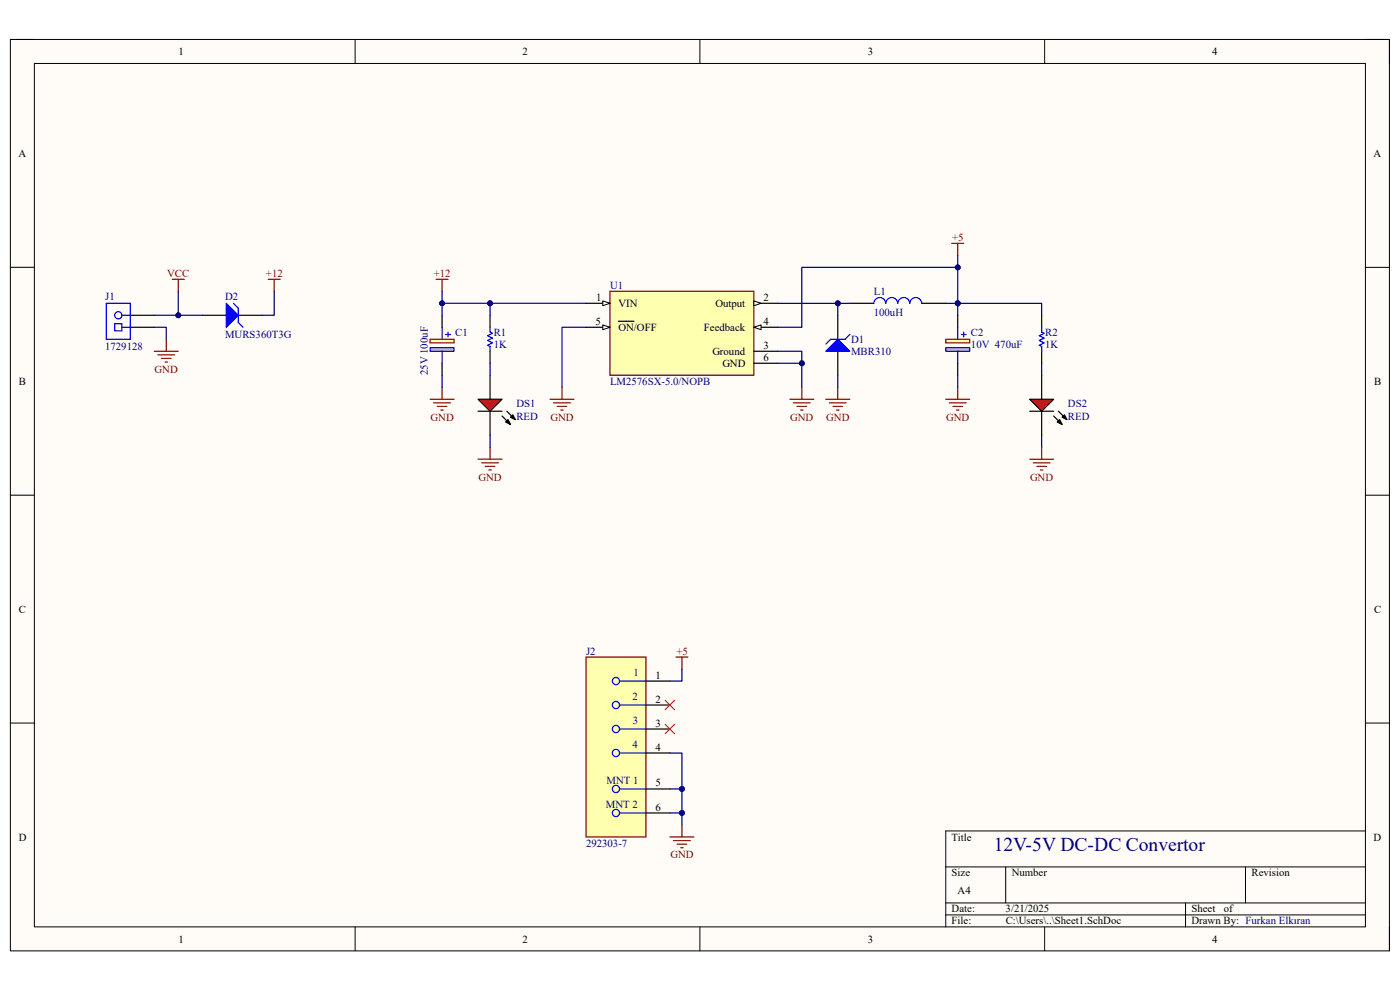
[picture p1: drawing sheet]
<svg xmlns="http://www.w3.org/2000/svg" width="297mm" height="210mm" viewBox="0 0 297 210" stroke-linecap="round" stroke-linejoin="round" font-family="sans-serif">
<path d="M2.2 8.4h292.6v193.3h-292.6z" fill-rule="evenodd" fill="#fffcf8"/>
<path d="M2.2 8.4h292.6v193.3h-292.6z" fill="none" stroke="#000" stroke-width=".21"/>
<path d="M7.3 13.5h282.4v183.1h-282.4z" fill-rule="evenodd" fill="#fffcf8"/>
<g fill="none" stroke="#000" stroke-width=".21">
<path d="M2.2 8.4h5.1M7.3 13.5h282.4v183.1h-282.4zM75.3 8.4v5.1M148.5 8.4v5.1M221.6 8.4v5.1M289.7 8.4h5.1v5.1M2.2 56.7h5.1M289.7 56.7h5.1M2.2 105h5.1M289.7 105.1h5.1M2.2 153.4h5.1M289.7 153.4h5.1"/>
<path d="M289.7 176.3h-89.1v20.3M75.3 196.6v5.1M148.5 196.6v5.1M200.6 183.9h89.1M200.6 191.5h89.1M200.6 194.1h89.1M213.4 183.9v7.6M221.6 196.6v5.1M251.5 191.5v5.1M264.2 183.9v7.6M294.8 196.6v5.1"/>
</g>
<path d="M129.4 61.8h30.5v17.8h-30.5z" fill-rule="evenodd" fill="#ffffb0"/>
<path d="M129.4 61.8h30.5v17.8h-30.5z" fill="none" stroke="#800000" stroke-width=".25"/>
<path d="M124.3 64.3h5.1" fill="none" stroke="#000" stroke-width=".25"/>
<path d="M127.9 63.8l1.5 .5-1.5 .5z" fill="#f8fcff"/>
<path d="M127.9 63.8l1.5 .5-1.5 .5z" fill="none" stroke="#000" stroke-width=".21"/>
<path d="M124.3 69.4h5.1" fill="none" stroke="#000" stroke-width=".25"/>
<path d="M127.9 68.9l1.5 .5-1.5 .5z" fill="#f8fcff"/>
<path d="M127.9 68.9l1.5 .5-1.5 .5z" fill="none" stroke="#000" stroke-width=".21"/>
<path d="M131.2 68.2h3.3M159.9 69.4h5.1" fill="none" stroke="#000" stroke-width=".25"/>
<path d="M159.9 69.4l1.6-.5v1z" fill="#f8fcff"/>
<path d="M159.9 69.4l1.6-.5v1z" fill="none" stroke="#000" stroke-width=".21"/>
<path d="M159.9 74.5h5.1M159.9 64.3h5.1" fill="none" stroke="#000" stroke-width=".25"/>
<path d="M159.9 63.8l1.6 .5-1.6 .5z" fill="#f8fcff"/>
<path d="M159.9 63.8l1.6 .5-1.6 .5z" fill="none" stroke="#000" stroke-width=".21"/>
<path d="M159.9 77.1h5.1M180.3 64.3h5.1M195.5 64.3h5.1" fill="none" stroke="#000" stroke-width=".25"/>
<path d="M185.4 64.3a1.27 1.27 0 0 1 1.2-1.2 1.27 1.27 0 0 1 1.3 1.2 1.27 1.27 0 0 1 1.3-1.2 1.27 1.27 0 0 1 1.3 1.2 1.28 1.28 0 0 1 1.2-1.2 1.28 1.28 0 0 1 1.3 1.2 1.27 1.27 0 0 1 1.3-1.2 1.27 1.27 0 0 1 1.2 1.2" fill="none" stroke="#00f" stroke-width=".25"/>
<path d="M91.2 72h5.1v.7h-5.1z" fill-rule="evenodd" fill="#ffffb0"/>
<path d="M91.2 72h5.1v.7h-5.1z" fill="none" stroke="#800000" stroke-width=".25"/>
<path d="M91.2 73.8h5.1v.7h-5.1z" fill-rule="evenodd" fill="#c0c0c0"/>
<path d="M91.2 73.8h5.1v.7h-5.1zM93.8 69.4v2.6M93.8 74.5v2.6M94.6 71h1M95.1 70.4v1.1" fill="none" stroke="#00f" stroke-width=".25"/>
<path d="M93.8 66.9v2.5M93.8 77.1v2.5" fill="none" stroke="#000" stroke-width=".25"/>
<path d="M200.6 72h5.1v.7h-5.1z" fill-rule="evenodd" fill="#ffffb0"/>
<path d="M200.6 72h5.1v.7h-5.1z" fill="none" stroke="#800000" stroke-width=".25"/>
<path d="M200.6 73.8h5.1v.7h-5.1z" fill-rule="evenodd" fill="#c0c0c0"/>
<path d="M200.6 73.8h5.1v.7h-5.1zM203.2 69.4v2.6M203.2 74.5v2.6M203.9 71h1.1M204.4 70.5v1" fill="none" stroke="#00f" stroke-width=".25"/>
<path d="M177.7 66.9v5.1M177.7 74.5v5.1M203.2 66.9v2.5M203.2 77.1v2.5" fill="none" stroke="#000" stroke-width=".25"/>
<path d="M175.2 74.5l2.5-2.5 2.6 2.5z" fill="#00f"/>
<path d="M104 69.4v1l.5 .3-1 .5 1 .5-1 .5 1 .5-1 .5 .5 .3v1M175.2 74.5l2.5-2.5 2.6 2.5zM180.3 71l-1 1h-3.1l-1 1" fill="none" stroke="#00f" stroke-width=".25"/>
<g fill="none" stroke="#800000" stroke-width=".25">
<path d="M92.5 59.3h2.6M93.8 59.3v2.5M201.9 51.6h2.5M203.2 51.6v2.6M91.2 84.7h5.1M92 85.5h3.6M92.8 86.2h2M93.5 87h.5M93.8 82.1v2.6M116.7 84.7h5.1M117.4 85.5h3.6M118.2 86.2h2"/>
<path d="M119 87h.5M119.2 82.1v2.6M167.6 84.7h5.1M168.3 85.5h3.6M169.1 86.2h2M169.9 87h.5M170.1 82.1v2.6M175.2 84.7h5.1M176 85.5h3.5M176.7 86.2h2.1M177.5 87h.5M177.7 82.1v2.6"/>
<path d="M200.6 84.7h5.1M201.4 85.5h3.6M202.2 86.2h2M202.9 87h.5M203.2 82.1v2.6"/>
</g>
<path d="M104 66.9v2.5M104 74.5v2.6M104 79.6v5.1M104 87.2v5.1" fill="none" stroke="#000" stroke-width=".25"/>
<path d="M101.4 84.7h5.1l-2.5 2.5z" fill="#f00"/>
<path d="M27.6 69.4h5.1M27.6 66.9h5.1M101.4 84.7h5.1l-2.5 2.5zM101.4 87.2h5.1M106.5 88.3l1.8 1.7M107.3 89.5l.5-.5 .5 1zM107.5 87.2l1.8 1.8M108.3 88.5l.5-.5 .5 1z" fill="none" stroke="#000" stroke-width=".25"/>
<path d="M107.3 89.5l.5-.5 .5 1zM108.3 88.5l.5-.5 .5 1z" fill="#000"/>
<path d="M101.4 97.4h5.1M102.2 98.2h3.5M102.9 98.9h2.1M103.7 99.7h.5M104 94.9v2.5" fill="none" stroke="#800000" stroke-width=".25"/>
<path d="M22.6 64.3h5v7.7h-5zM25.9 66.9h1.7M25.9 69.4h1.7" fill="none" stroke="#00f" stroke-width=".25"/>
<circle cx="25.1" cy="66.9" r=".76" fill="#fff"/>
<g fill="none" stroke="#00f" stroke-width=".25">
<path d="M24.3 68.7h1.6v1.5h-1.6z"/>
<circle cx="25.1" cy="66.9" r=".76"/>
</g>
<path d="M42.9 66.9h5.1M50.5 66.9h5.1" fill="none" stroke="#000" stroke-width=".25"/>
<path d="M48 64.3l2.5 2.6-2.5 2.5z" fill="#00f"/>
<path d="M48 64.3l2.5 2.6-2.5 2.5zM49.5 64.3l1 1.1v3l1.1 1M221 69.4v1.1l.5 .2-1 .5 1 .5-1 .5 1 .5-1 .5 .5 .3v1" fill="none" stroke="#00f" stroke-width=".25"/>
<path d="M36.5 59.3h2.6M37.8 59.3v2.5M56.9 59.3h2.5M58.2 59.3v2.5M32.7 74.5h5.1M33.5 75.3h3.6M34.3 76h2M35 76.8h.5M35.3 72v2.5" fill="none" stroke="#800000" stroke-width=".25"/>
<path d="M221 66.9v2.5M221 74.5v2.6M221 79.6v5.1M221 87.2v5.1" fill="none" stroke="#000" stroke-width=".25"/>
<path d="M218.5 84.7h5l-2.5 2.5z" fill="#f00"/>
<path d="M218.5 84.7h5l-2.5 2.5zM218.5 87.2h5M223.5 88.3l1.8 1.7M224.3 89.5l.5-.5 .5 1zM224.5 87.2l1.8 1.8M225.3 88.5l.5-.5 .5 1z" fill="none" stroke="#000" stroke-width=".25"/>
<path d="M224.3 89.5l.5-.5 .5 1zM225.3 88.5l.5-.5 .5 1z" fill="#000"/>
<path d="M218.5 97.4h5M219.2 98.2h3.6M220 98.9h2M220.7 99.7h.5M221 94.9v2.5" fill="none" stroke="#800000" stroke-width=".25"/>
<path d="M124.3 139.4h12.7v38.1h-12.7z" fill-rule="evenodd" fill="#ffffb0"/>
<path d="M124.3 139.4h12.7v38.1h-12.7z" fill="none" stroke="#800000" stroke-width=".25"/>
<g fill="none" stroke="#00f" stroke-width=".25">
<path d="M131.4 144.5h5.6M131.4 149.6h5.6M131.4 154.7h5.6M131.4 159.7h5.6M131.4 167.4h5.6M131.4 172.5h5.6"/>
<circle cx="130.7" cy="144.5" r=".76"/>
<circle cx="130.7" cy="159.7" r=".76"/>
<circle cx="130.7" cy="154.7" r=".76"/>
<circle cx="130.7" cy="149.6" r=".76"/>
<circle cx="130.7" cy="172.5" r=".76"/>
<circle cx="130.7" cy="167.4" r=".76"/>
</g>
<path d="M137 144.5h5.1M137 149.6h5.1M137 154.7h5.1M137 159.7h5.1M137 167.4h5.1M137 172.5h5.1" fill="none" stroke="#000" stroke-width=".25"/>
<path d="M124.3 64.3h-30.5v2.6" fill="none" stroke="#000080" stroke-width=".25"/>
<circle cx="93.8" cy="64.3" r=".51" fill="#000080"/>
<circle cx="93.8" cy="64.3" r=".51" fill="none" stroke="#000080" stroke-width=".21"/>
<circle cx="104" cy="64.3" r=".51" fill="#000080"/>
<circle cx="104" cy="64.3" r=".51" fill="none" stroke="#000080" stroke-width=".21"/>
<path d="M93.8 79.6v2.5M124.3 69.4h-5.1v12.7M165 74.5h5.1v7.6" fill="none" stroke="#000080" stroke-width=".25"/>
<circle cx="170.1" cy="77.1" r=".51" fill="#000080"/>
<circle cx="170.1" cy="77.1" r=".51" fill="none" stroke="#000080" stroke-width=".21"/>
<path d="M165 77.1h5.1" fill="none" stroke="#000080" stroke-width=".25"/>
<circle cx="170.1" cy="77.1" r=".51" fill="#000080"/>
<circle cx="170.1" cy="77.1" r=".51" fill="none" stroke="#000080" stroke-width=".21"/>
<path d="M165 64.3h15.3" fill="none" stroke="#000080" stroke-width=".25"/>
<circle cx="177.7" cy="64.3" r=".51" fill="#000080"/>
<circle cx="177.7" cy="64.3" r=".51" fill="none" stroke="#000080" stroke-width=".21"/>
<path d="M177.7 64.3v2.6" fill="none" stroke="#000080" stroke-width=".25"/>
<circle cx="177.7" cy="64.3" r=".51" fill="#000080"/>
<circle cx="177.7" cy="64.3" r=".51" fill="none" stroke="#000080" stroke-width=".21"/>
<path d="M200.6 64.3h2.6v2.6" fill="none" stroke="#000080" stroke-width=".25"/>
<circle cx="203.2" cy="64.3" r=".51" fill="#000080"/>
<circle cx="203.2" cy="64.3" r=".51" fill="none" stroke="#000080" stroke-width=".21"/>
<path d="M177.7 79.6v2.5M203.2 64.3v-7.6h-33.1v12.7h-5.1M203.2 79.6v2.5" fill="none" stroke="#000080" stroke-width=".25"/>
<circle cx="203.2" cy="56.7" r=".51" fill="#000080"/>
<circle cx="203.2" cy="56.7" r=".51" fill="none" stroke="#000080" stroke-width=".21"/>
<circle cx="203.2" cy="64.3" r=".51" fill="#000080"/>
<circle cx="203.2" cy="64.3" r=".51" fill="none" stroke="#000080" stroke-width=".21"/>
<path d="M203.2 54.2v2.5" fill="none" stroke="#000080" stroke-width=".25"/>
<circle cx="203.2" cy="56.7" r=".51" fill="#000080"/>
<circle cx="203.2" cy="56.7" r=".51" fill="none" stroke="#000080" stroke-width=".21"/>
<path d="M93.8 61.8v2.5" fill="none" stroke="#000080" stroke-width=".25"/>
<circle cx="93.8" cy="64.3" r=".51" fill="#000080"/>
<circle cx="93.8" cy="64.3" r=".51" fill="none" stroke="#000080" stroke-width=".21"/>
<path d="M104 64.3v2.6" fill="none" stroke="#000080" stroke-width=".25"/>
<circle cx="104" cy="64.3" r=".51" fill="#000080"/>
<circle cx="104" cy="64.3" r=".51" fill="none" stroke="#000080" stroke-width=".21"/>
<path d="M32.7 66.9h10.2M104 77.1v2.5M104 92.3v2.6" fill="none" stroke="#000080" stroke-width=".25"/>
<circle cx="37.8" cy="66.9" r=".51" fill="#000080"/>
<circle cx="37.8" cy="66.9" r=".51" fill="none" stroke="#000080" stroke-width=".21"/>
<path d="M37.8 61.8v5.1" fill="none" stroke="#000080" stroke-width=".25"/>
<circle cx="37.8" cy="66.9" r=".51" fill="#000080"/>
<circle cx="37.8" cy="66.9" r=".51" fill="none" stroke="#000080" stroke-width=".21"/>
<path d="M58.2 61.8v5.1h-2.6M203.2 64.3h17.8v2.6" fill="none" stroke="#000080" stroke-width=".25"/>
<circle cx="203.2" cy="64.3" r=".51" fill="#000080"/>
<circle cx="203.2" cy="64.3" r=".51" fill="none" stroke="#000080" stroke-width=".21"/>
<path d="M32.7 69.4h2.6v2.6M221 77.1v2.5M221 92.3v2.6M142.1 159.7h2.6v15.3M144.7 141.9v2.6h-2.6" fill="none" stroke="#000080" stroke-width=".25"/>
<path d="M143.4 139.4h2.5M144.7 139.4v2.5M142.1 177.5h5.1M142.9 178.3h3.6M143.6 179.1h2.1M144.4 179.8h.5M144.7 175v2.5" fill="none" stroke="#800000" stroke-width=".25"/>
<path d="M141.1 148.5l2 2.1M141.1 153.6l2 2.1M143.1 148.5l-2 2.1M143.1 153.6l-2 2.1" fill="none" stroke="#f00" stroke-width=".21"/>
<circle cx="144.7" cy="167.4" r=".51" fill="#000080"/>
<circle cx="144.7" cy="167.4" r=".51" fill="none" stroke="#000080" stroke-width=".21"/>
<circle cx="144.7" cy="172.5" r=".51" fill="#000080"/>
<circle cx="144.7" cy="172.5" r=".51" fill="none" stroke="#000080" stroke-width=".21"/>
<path d="M142.1 167.4h2.6" fill="none" stroke="#000080" stroke-width=".25"/>
<circle cx="144.7" cy="167.4" r=".51" fill="#000080"/>
<circle cx="144.7" cy="167.4" r=".51" fill="none" stroke="#000080" stroke-width=".21"/>
<path d="M142.1 172.5h2.6" fill="none" stroke="#000080" stroke-width=".25"/>
<circle cx="144.7" cy="172.5" r=".51" fill="#000080"/>
<circle cx="144.7" cy="172.5" r=".51" fill="none" stroke="#000080" stroke-width=".21"/>
<text font-size="4.1" fill="#000080" x="210.8" y="180.5">12V-5V DC-DC Convertor</text>
<g font-size="2.3">
<text x="37.9" y="11.7">1</text>
<text x="110.9" y="11.7">2</text>
<text x="184.1" y="11.7">3</text>
<text x="257.1" y="11.7">4</text>
<text x="3.9" y="33.3">A</text>
<text x="291.4" y="33.3">A</text>
<text x="126.5" y="63.8">1</text>
<text x="131.2" y="65.1">VIN</text>
<text x="151.8" y="65.1">Output</text>
<text x="162" y="63.8">2</text>
<text x="126.4" y="68.9">5</text>
<text x="131.2" y="70.2">ON/OFF</text>
<text x="149.4" y="70.2">Feedback</text>
<text x="162" y="68.9">4</text>
<text x="151.1" y="75.3">Ground</text>
<text x="153.2" y="77.8">GND</text>
<text x="162" y="74">3</text>
<text x="162" y="76.5">6</text>
<text x="4" y="81.6">B</text>
<text x="291.5" y="81.6">B</text>
<text x="4" y="130">C</text>
<text x="291.5" y="130">C</text>
<text x="139.1" y="144">1</text>
<text x="139.1" y="149.1">2</text>
<text x="139.1" y="154.1">3</text>
<text x="139.1" y="159.2">4</text>
<text x="139.1" y="166.8">5</text>
<text x="139.1" y="172">6</text>
<text x="4" y="178.3">D</text>
<text x="201.9" y="178.3">Title</text>
<text x="291.4" y="178.3">D</text>
<text x="201.9" y="185.9">Size</text>
<text x="214.6" y="185.9">Number</text>
<text x="265.5" y="185.9">Revision</text>
<text x="203.2" y="189.7">A4</text>
<text x="201.9" y="193.5">Date:</text>
<text x="201.9" y="196.1">File:</text>
<text x="213.3" y="193.5">3/21/2025</text>
<text x="213.4" y="196.1">C:\Users\..\Sheet1.SchDoc</text>
<text x="252.8" y="193.5">Sheet</text>
<text x="252.8" y="196.1">Drawn By: Furkan Elkıran</text>
<text x="259.6" y="193.5">of</text>
<text x="37.9" y="199.9">1</text>
<text x="110.9" y="199.9">2</text>
<text x="184.1" y="199.9">3</text>
<text x="257.1" y="199.9">4</text>
</g>
<g font-size="2.3" fill="#800000">
<text x="202" y="51.1">+5</text>
<text x="35.5" y="58.7">VCC</text>
<text x="56.4" y="58.7">+12</text>
<text x="92" y="58.7">+12</text>
<text x="32.8" y="79.1">GND</text>
<text x="91.4" y="89.3">GND</text>
<text x="116.8" y="89.3">GND</text>
<text x="167.6" y="89.3">GND</text>
<text x="175.3" y="89.3">GND</text>
<text x="200.7" y="89.3">GND</text>
<text x="101.5" y="102">GND</text>
<text x="218.5" y="102">GND</text>
<text x="143.5" y="138.9">+5</text>
<text x="142.2" y="182.1">GND</text>
</g>
<g font-size="2.3" fill="#000080">
<text x="22.3" y="63.6">J1</text>
<text x="47.8" y="63.6">D2</text>
<text x="129.4" y="61.3">U1</text>
<text x="185.4" y="62.6">L1</text>
<text x="47.8" y="71.7">MURS360T3G</text>
<text x="96.6" y="71.2">C1</text>
<text x="104.7" y="71.2">R1</text>
<text x="185.4" y="67.1">100uH</text>
<text x="206" y="71.2">C2</text>
<text x="221.7" y="71.2">R2</text>
<text x="22.3" y="74.3">1729128</text>
<text x="104.7" y="73.7">1K</text>
<text x="180.6" y="72.7">D1</text>
<text x="180.6" y="75.3">MBR310</text>
<text x="206" y="73.7">10V 470uF</text>
<text x="221.7" y="73.7">1K</text>
<text x="90.8" y="79.6" transform="rotate(-90 90.8 79.6)">25V 100uF</text>
<text x="129.4" y="81.6">LM2576SX-5.0/NOPB</text>
<text x="109.6" y="86.4">DS1</text>
<text x="109.6" y="89">RED</text>
<text x="226.6" y="86.4">DS2</text>
<text x="226.6" y="89">RED</text>
<text x="124.3" y="138.9">J2</text>
<text x="134.4" y="143.5">1</text>
<text x="134.2" y="148.5">2</text>
<text x="134.3" y="153.6">3</text>
<text x="134.2" y="158.7">4</text>
<text x="128.7" y="166.3">MNT 1</text>
<text x="128.5" y="171.4">MNT 2</text>
<text x="124.3" y="179.6">292303-7</text>
</g>
</svg>
